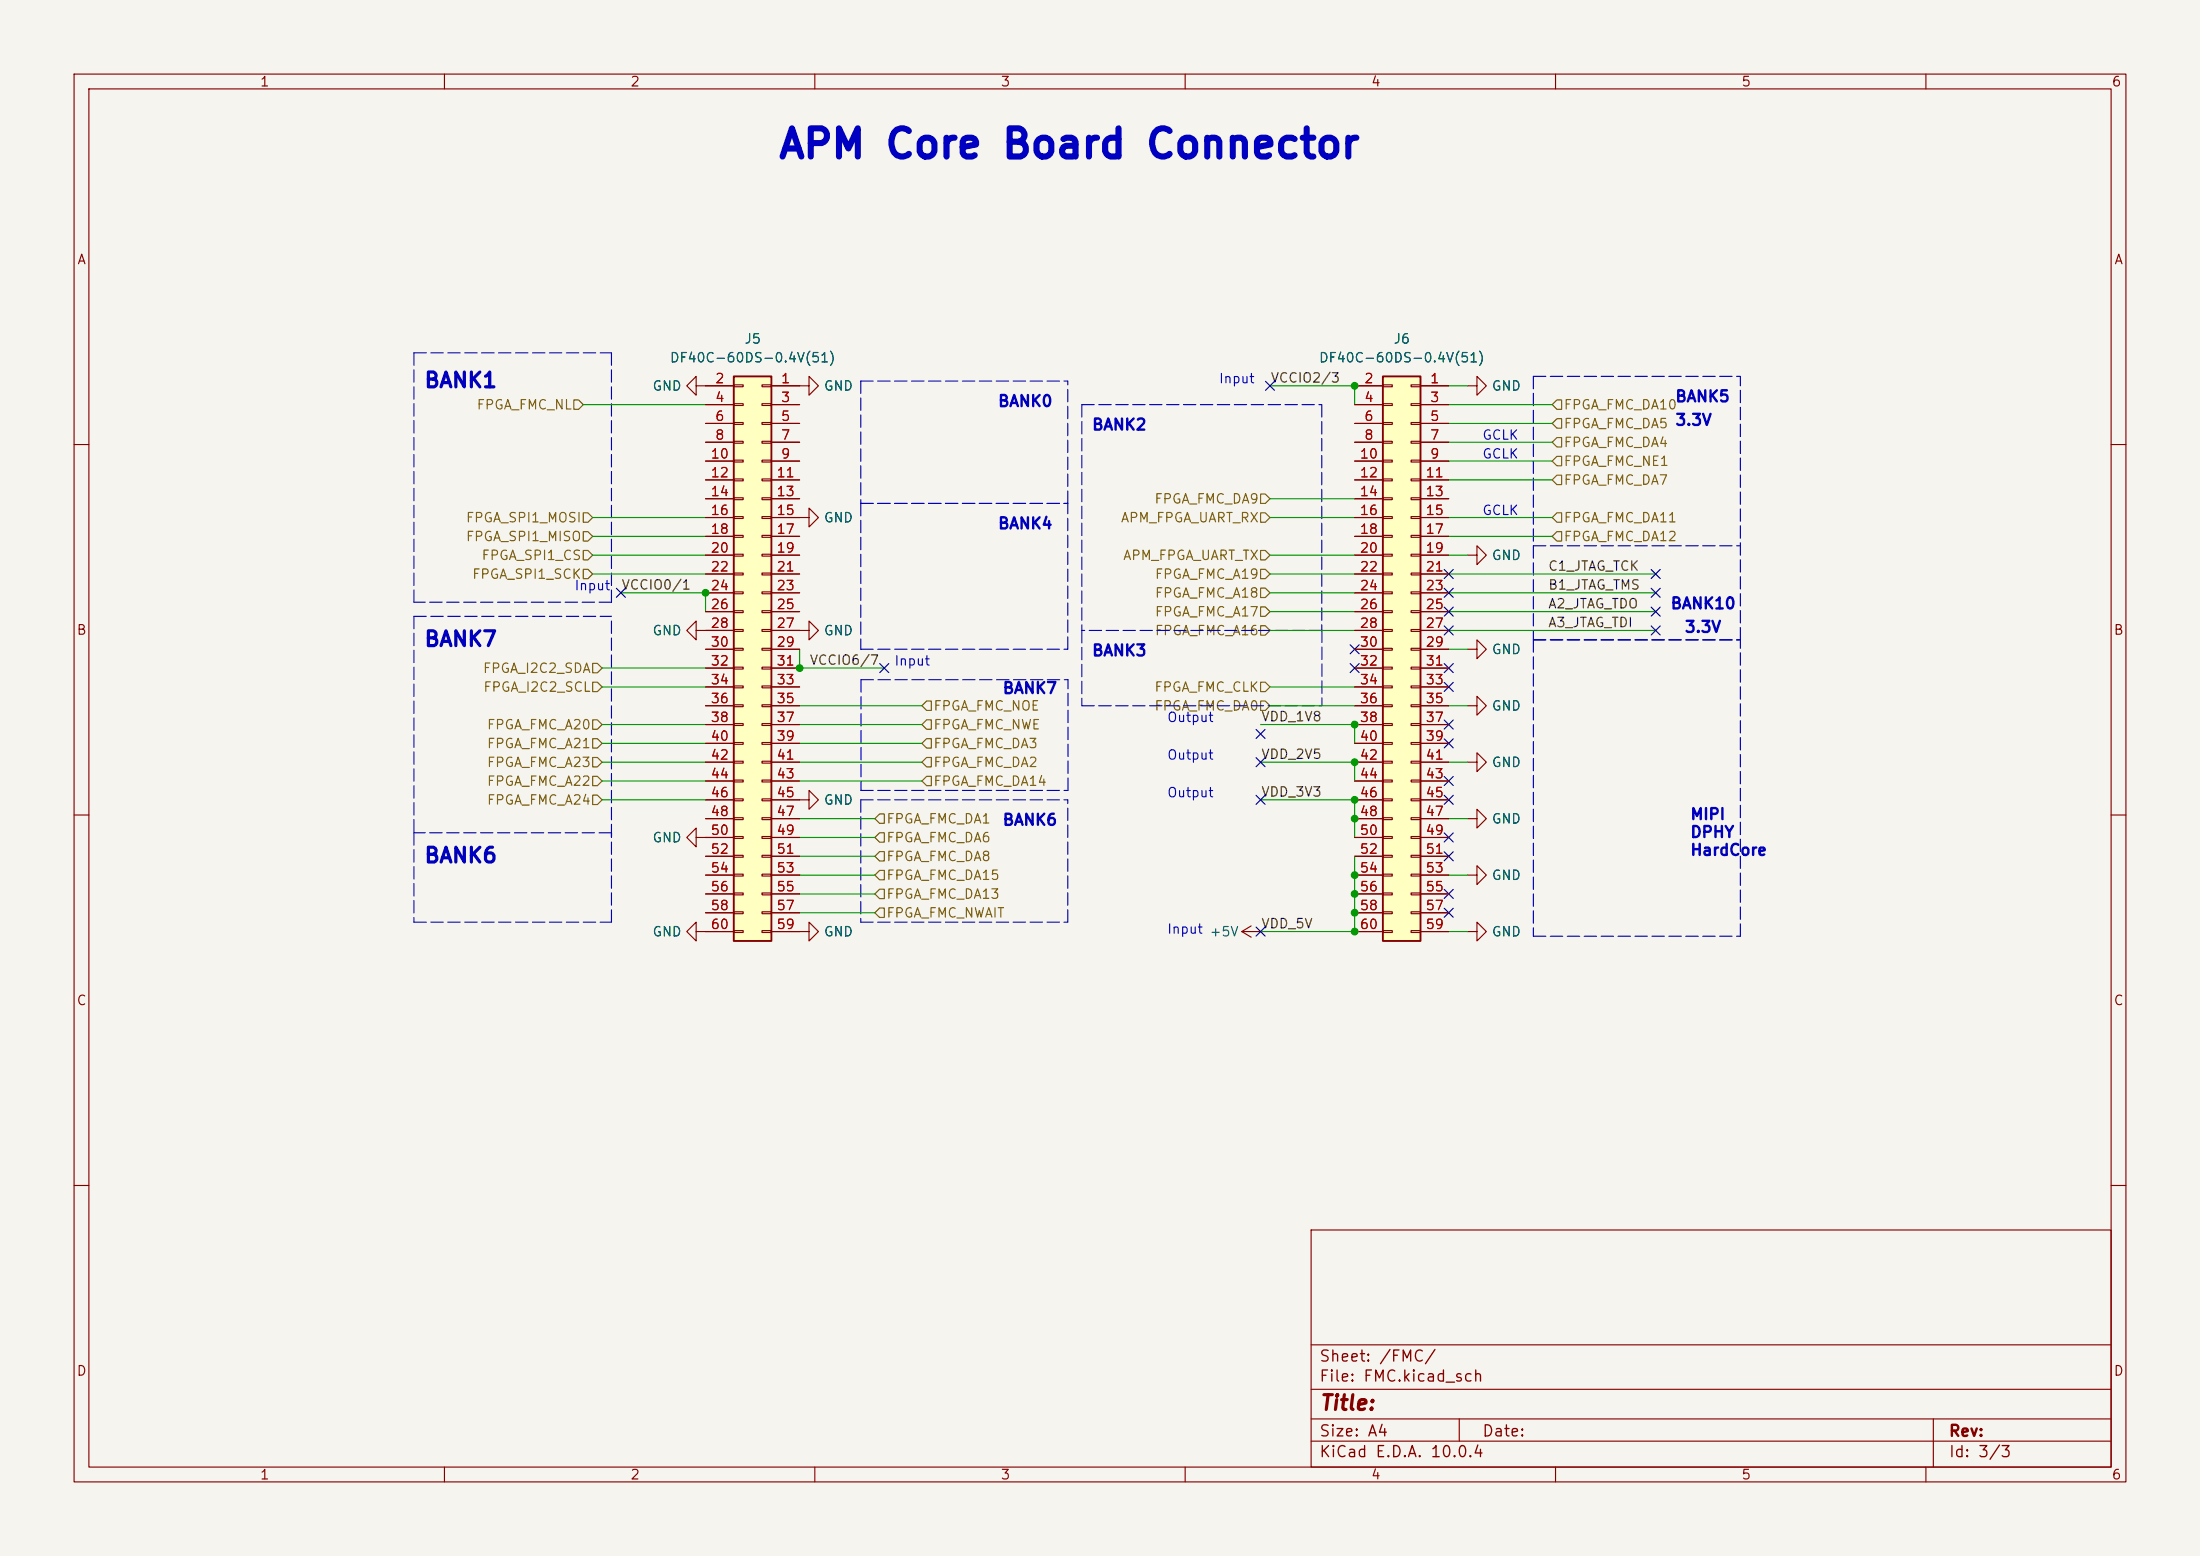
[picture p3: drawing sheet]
<svg xmlns="http://www.w3.org/2000/svg" width="297mm" height="210mm" viewBox="0 0 297 210" stroke-linecap="round" stroke-linejoin="round" font-family="sans-serif">
<path d="M0 0h297v210h-297z" fill="#f5f4ef" stroke="#f5f4ef" stroke-width=".14"/>
<g fill="none" stroke="#840000" stroke-width=".15">
<path d="M10 10h277v190h-277zM12 12h273v186h-273zM60 10v2M110 10v2M160 10v2M210 10v2M260 10v2M10 60h2M285 60h2M10 110h2M94 113v-1.2l-1.3 1.2 1.3 1.3v-1.3h1.2M107.9 108h1.3v-1.3l1.3 1.3-1.3 1.2v-1.2"/>
<path d="M285 110h2M10 160h2M177 166h108v32h-108zM285 160h2M60 198v2M110 198v2M160 198v2M177 194.5h108M177 191.5h108M177 187.5h108M177 181.5h108M197 191.5v3"/>
<path d="M210 198v2M260 198v2M261 191.5v6.5"/>
</g>
<path d="M186.7 50.8h5.1v76.2h-5.1z" fill="#ffffc2"/>
<path d="M186.7 50.8h5.1v76.2h-5.1z" fill="none" stroke="#840000" stroke-width=".25"/>
<g fill="none" stroke="#840000" stroke-width=".15">
<path d="M182.9 52.1h3.8M182.9 54.6h3.8M182.9 57.2h3.8M182.9 59.7h3.8M186.7 51.9h1.3v.3h-1.3zM186.7 54.5h1.3v.2h-1.3zM186.7 57h1.3v.3h-1.3zM186.7 59.6h1.3v.2h-1.3zM190.5 51.9h1.3v.3h-1.3zM190.5 54.5h1.3v.2h-1.3zM190.5 57h1.3v.3h-1.3zM190.5 59.6h1.3v.2h-1.3z"/>
<path d="M191.8 52.1h3.8M191.8 54.6h3.8M191.8 57.2h3.8M191.8 59.7h3.8M198.1 52.1h1.3v-1.3l1.3 1.3-1.3 1.2v-1.2M107.9 69.9h1.3v-1.3l1.3 1.3-1.3 1.2v-1.2M182.9 62.2h3.8M182.9 64.8h3.8M182.9 67.3h3.8M182.9 69.9h3.8M182.9 72.4h3.8M182.9 74.9h3.8"/>
<path d="M182.9 77.5h3.8M186.7 62.1h1.3v.3h-1.3zM186.7 64.6h1.3v.3h-1.3zM186.7 67.2h1.3v.2h-1.3zM186.7 69.7h1.3v.3h-1.3zM186.7 72.3h1.3v.2h-1.3zM186.7 74.8h1.3v.3h-1.3zM186.7 77.3h1.3v.3h-1.3zM186.7 79.9h1.3v.2h-1.3zM190.5 62.1h1.3v.3h-1.3zM190.5 64.6h1.3v.3h-1.3zM190.5 67.2h1.3v.2h-1.3z"/>
<path d="M190.5 69.7h1.3v.3h-1.3zM190.5 72.3h1.3v.2h-1.3zM190.5 74.8h1.3v.3h-1.3zM190.5 77.3h1.3v.3h-1.3zM190.5 79.9h1.3v.2h-1.3zM191.8 62.2h3.8M191.8 64.8h3.8M191.8 67.3h3.8M191.8 69.9h3.8M191.8 72.4h3.8M191.8 74.9h3.8M191.8 77.5h3.8"/>
<path d="M198.1 74.9h1.3v-1.2l1.3 1.2-1.3 1.3v-1.3M182.9 80h3.8M182.9 82.6h3.8M182.9 85.1h3.8M182.9 87.6h3.8M182.9 90.2h3.8M182.9 92.7h3.8M182.9 95.3h3.8M182.9 97.8h3.8M186.7 82.4h1.3v.3h-1.3zM186.7 85h1.3v.2h-1.3zM186.7 87.5h1.3v.3h-1.3z"/>
<path d="M186.7 90h1.3v.3h-1.3zM186.7 92.6h1.3v.2h-1.3zM186.7 95.1h1.3v.3h-1.3zM186.7 97.7h1.3v.2h-1.3zM190.5 82.4h1.3v.3h-1.3zM190.5 85h1.3v.2h-1.3zM190.5 87.5h1.3v.3h-1.3zM190.5 90h1.3v.3h-1.3zM190.5 92.6h1.3v.2h-1.3zM190.5 95.1h1.3v.3h-1.3zM190.5 97.7h1.3v.2h-1.3zM191.8 80h3.8"/>
<path d="M191.8 82.6h3.8M191.8 85.1h3.8M191.8 87.6h3.8M191.8 90.2h3.8M191.8 92.7h3.8M191.8 95.3h3.8M191.8 97.8h3.8M182.9 100.3h3.8M182.9 102.9h3.8M182.9 105.4h3.8M182.9 108h3.8M182.9 110.5h3.8"/>
<path d="M182.9 113h3.8M182.9 115.6h3.8M182.9 118.1h3.8M186.7 100.2h1.3v.3h-1.3zM186.7 102.7h1.3v.3h-1.3zM186.7 105.3h1.3v.2h-1.3zM186.7 107.8h1.3v.3h-1.3zM186.7 110.4h1.3v.2h-1.3zM186.7 112.9h1.3v.3h-1.3zM186.7 115.4h1.3v.3h-1.3zM186.7 118h1.3v.2h-1.3zM190.5 100.2h1.3v.3h-1.3z"/>
<path d="M190.5 102.7h1.3v.3h-1.3zM190.5 105.3h1.3v.2h-1.3zM190.5 107.8h1.3v.3h-1.3zM190.5 110.4h1.3v.2h-1.3zM190.5 112.9h1.3v.3h-1.3zM190.5 115.4h1.3v.3h-1.3zM190.5 118h1.3v.2h-1.3zM191.8 100.3h3.8M191.8 102.9h3.8M191.8 105.4h3.8M191.8 108h3.8M191.8 110.5h3.8"/>
<path d="M191.8 113h3.8M191.8 115.6h3.8M191.8 118.1h3.8M167.6 125.7h2.6M167.6 125.7l1.3 .8M168.9 125l-1.3 .7M182.9 120.7h3.8M182.9 123.2h3.8M182.9 125.7h3.8M186.7 120.5h1.3v.3h-1.3zM186.7 123.1h1.3v.2h-1.3zM186.7 125.6h1.3v.3h-1.3z"/>
<path d="M190.5 120.5h1.3v.3h-1.3zM190.5 123.1h1.3v.2h-1.3zM190.5 125.6h1.3v.3h-1.3zM191.8 120.7h3.8M191.8 123.2h3.8M191.8 125.7h3.8"/>
</g>
<path d="M99.1 50.8h5v76.2h-5z" fill="#ffffc2"/>
<path d="M99.1 50.8h5v76.2h-5z" fill="none" stroke="#840000" stroke-width=".25"/>
<g fill="none" stroke="#840000" stroke-width=".15">
<path d="M94 52.1v-1.3l-1.3 1.3 1.3 1.2v-1.2h5.1M95.2 54.6h3.9M95.2 57.2h3.9M95.2 59.7h3.9M99.1 51.9h1.2v.3h-1.2zM99.1 54.5h1.2v.2h-1.2zM99.1 57h1.2v.3h-1.2zM99.1 59.6h1.2v.2h-1.2zM102.9 51.9h1.2v.3h-1.2zM102.9 54.5h1.2v.2h-1.2zM102.9 57h1.2v.3h-1.2zM102.9 59.6h1.2v.2h-1.2z"/>
<path d="M104.1 52.1h5.1v-1.3l1.3 1.3-1.3 1.2v-1.2M104.1 54.6h3.8M104.1 57.2h3.8M104.1 59.7h3.8M182.9 52.1h3.8M182.9 54.6h3.8M182.9 57.2h3.8M182.9 59.7h3.8M191.8 52.1h3.8M191.8 54.6h3.8M191.8 57.2h3.8M191.8 59.7h3.8"/>
<path d="M95.2 62.2h3.9M95.2 64.8h3.9M95.2 67.3h3.9M95.2 69.9h3.9M95.2 72.4h3.9M95.2 74.9h3.9M95.2 77.5h3.9M99.1 62.1h1.2v.3h-1.2zM99.1 64.6h1.2v.3h-1.2zM99.1 67.2h1.2v.2h-1.2zM99.1 69.7h1.2v.3h-1.2zM99.1 72.3h1.2v.2h-1.2z"/>
<path d="M99.1 74.8h1.2v.3h-1.2zM99.1 77.3h1.2v.3h-1.2zM99.1 79.9h1.2v.2h-1.2zM102.9 62.1h1.2v.3h-1.2zM102.9 64.6h1.2v.3h-1.2zM102.9 67.2h1.2v.2h-1.2zM102.9 69.7h1.2v.3h-1.2zM102.9 72.3h1.2v.2h-1.2zM102.9 74.8h1.2v.3h-1.2zM102.9 77.3h1.2v.3h-1.2zM102.9 79.9h1.2v.2h-1.2zM104.1 62.2h3.8"/>
<path d="M104.1 64.8h3.8M104.1 67.3h3.8M104.1 69.9h3.8M104.1 72.4h3.8M104.1 74.9h3.8M104.1 77.5h3.8M182.9 62.2h3.8M182.9 64.8h3.8M182.9 67.3h3.8M182.9 69.9h3.8M182.9 72.4h3.8M182.9 74.9h3.8"/>
<path d="M182.9 77.5h3.8M191.8 62.2h3.8M191.8 64.8h3.8M191.8 67.3h3.8M191.8 69.9h3.8M191.8 72.4h3.8M191.8 74.9h3.8M191.8 77.5h3.8M94 85.1v-1.3l-1.3 1.3 1.3 1.3v-1.3h5.1M95.2 80h3.9M95.2 82.6h3.9M95.2 87.6h3.9"/>
<path d="M95.2 90.2h3.9M95.2 92.7h3.9M95.2 95.3h3.9M95.2 97.8h3.9M99.1 82.4h1.2v.3h-1.2zM99.1 85h1.2v.2h-1.2zM99.1 87.5h1.2v.3h-1.2zM99.1 90h1.2v.3h-1.2zM99.1 92.6h1.2v.2h-1.2zM99.1 95.1h1.2v.3h-1.2zM99.1 97.7h1.2v.2h-1.2zM102.9 82.4h1.2v.3h-1.2z"/>
<path d="M102.9 85h1.2v.2h-1.2zM102.9 87.5h1.2v.3h-1.2zM102.9 90h1.2v.3h-1.2zM102.9 92.6h1.2v.2h-1.2zM102.9 95.1h1.2v.3h-1.2zM102.9 97.7h1.2v.2h-1.2zM104.1 85.1h5.1v-1.3l1.3 1.3-1.3 1.3v-1.3M104.1 80h3.8M104.1 82.6h3.8M104.1 87.6h3.8M104.1 90.2h3.8M104.1 92.7h3.8"/>
<path d="M104.1 95.3h3.8M104.1 97.8h3.8M182.9 80h3.8M182.9 82.6h3.8M182.9 85.1h3.8M182.9 87.6h3.8M182.9 90.2h3.8M182.9 92.7h3.8M182.9 95.3h3.8M182.9 97.8h3.8M191.8 80h3.8M191.8 82.6h3.8"/>
<path d="M191.8 85.1h3.8M191.8 87.6h3.8M191.8 90.2h3.8M191.8 92.7h3.8M191.8 95.3h3.8M191.8 97.8h3.8M198.1 95.3h1.3v-1.3l1.3 1.3-1.3 1.2v-1.2M198.1 87.6h1.3v-1.2l1.3 1.2-1.3 1.3v-1.3M95.2 100.3h3.9M95.2 102.9h3.9M95.2 105.4h3.9M95.2 108h3.9"/>
<path d="M95.2 110.5h3.9M95.2 113h3.9M95.2 115.6h3.9M95.2 118.1h3.9M99.1 100.2h1.2v.3h-1.2zM99.1 102.7h1.2v.3h-1.2zM99.1 105.3h1.2v.2h-1.2zM99.1 107.8h1.2v.3h-1.2zM99.1 110.4h1.2v.2h-1.2zM99.1 112.9h1.2v.3h-1.2zM99.1 115.4h1.2v.3h-1.2zM99.1 118h1.2v.2h-1.2z"/>
<path d="M102.9 100.2h1.2v.3h-1.2zM102.9 102.7h1.2v.3h-1.2zM102.9 105.3h1.2v.2h-1.2zM102.9 107.8h1.2v.3h-1.2zM102.9 110.4h1.2v.2h-1.2zM102.9 112.9h1.2v.3h-1.2zM102.9 115.4h1.2v.3h-1.2zM102.9 118h1.2v.2h-1.2zM104.1 100.3h3.8M104.1 102.9h3.8M104.1 105.4h3.8M104.1 108h3.8"/>
<path d="M104.1 110.5h3.8M104.1 113h3.8M104.1 115.6h3.8M104.1 118.1h3.8M182.9 100.3h3.8M182.9 102.9h3.8M182.9 105.4h3.8M182.9 108h3.8M182.9 110.5h3.8M182.9 113h3.8M182.9 115.6h3.8M182.9 118.1h3.8"/>
<path d="M191.8 100.3h3.8M191.8 102.9h3.8M191.8 105.4h3.8M191.8 108h3.8M191.8 110.5h3.8M191.8 113h3.8M191.8 115.6h3.8M191.8 118.1h3.8M198.1 110.5h1.3v-1.3l1.3 1.3-1.3 1.3v-1.3M198.1 102.9h1.3v-1.3l1.3 1.3-1.3 1.2v-1.2M198.1 118.1h1.3v-1.3l1.3 1.3-1.3 1.3v-1.3M94 125.7v-1.2l-1.3 1.2 1.3 1.3v-1.3h5.1"/>
<path d="M95.2 120.7h3.9M95.2 123.2h3.9M99.1 120.5h1.2v.3h-1.2zM99.1 123.1h1.2v.2h-1.2zM99.1 125.6h1.2v.3h-1.2zM102.9 120.5h1.2v.3h-1.2zM102.9 123.1h1.2v.2h-1.2zM102.9 125.6h1.2v.3h-1.2zM104.1 125.7h5.1v-1.2l1.3 1.2-1.3 1.3v-1.3M104.1 120.7h3.8M104.1 123.2h3.8M182.9 120.7h3.8"/>
<path d="M182.9 123.2h3.8M182.9 125.7h3.8M191.8 120.7h3.8M191.8 123.2h3.8M191.8 125.7h3.8M198.1 125.7h1.3v-1.2l1.3 1.2-1.3 1.3v-1.3"/>
</g>
<g fill="none" stroke="#725600" stroke-width=".15">
<path d="M77.5 54h.6l.6 .6-.6 .6h-.6zM209.5 57.2l.7-.7h.6v1.3h-.6zM209.5 59.7l.7-.6h.6v1.2h-.6zM210.2 54h.6v1.2h-.6l-.7-.6zM78.7 71.8h.7l.6 .6-.6 .6h-.7zM78.7 69.2h.7l.6 .7-.6 .6h-.7zM78.7 74.3h.7l.6 .6-.6 .7h-.7zM78.7 76.8h.7l.6 .7-.6 .6h-.7zM170.2 76.8h.6l.6 .7-.6 .6h-.6zM170.2 69.2h.6l.6 .7-.6 .6h-.6zM170.2 74.3h.6l.6 .6-.6 .7h-.6zM170.2 66.7h.6l.6 .6-.6 .6h-.6z"/>
<path d="M170.2 79.4h.6l.6 .6-.6 .6h-.6zM209.5 69.9l.7-.7h.6v1.3h-.6zM210.2 64.1h.6v1.3h-.6l-.7-.6zM210.2 61.6h.6v1.3h-.6l-.7-.7zM210.2 71.8h.6v1.2h-.6l-.7-.6zM80 89.5h.6l.7 .7-.7 .6h-.6zM80 97.2h.6l.7 .6-.7 .6h-.6zM80 99.7h.6l.7 .6-.7 .7h-.6zM80 92.1h.6l.7 .6-.7 .6h-.6zM125.1 99.7h.6v1.3h-.6l-.6-.7zM125.1 94.6h.6v1.3h-.6l-.6-.6zM125.1 97.2h.6v1.2h-.6l-.6-.6z"/>
<path d="M170.2 81.9h.6l.6 .7-.6 .6h-.6zM170.2 94.6h.6l.6 .7-.6 .6h-.6zM170.2 92.1h.6l.6 .6-.6 .6h-.6zM170.2 84.5h.6l.6 .6-.6 .6h-.6zM80 102.2h.6l.7 .7-.7 .6h-.6zM80 107.3h.6l.7 .7-.7 .6h-.6zM80 104.8h.6l.7 .6-.7 .6h-.6zM118.1 113l.6-.6h.7v1.3h-.7zM118.7 109.9h.7v1.2h-.7l-.6-.6zM118.7 117.5h.7v1.2h-.7l-.6-.6zM118.7 114.9h.7v1.3h-.7l-.6-.6zM125.1 104.8h.6v1.2h-.6l-.6-.6z"/>
<path d="M125.1 102.2h.6v1.3h-.6l-.6-.6zM118.1 123.2l.6-.6h.7v1.2h-.7zM118.7 120h.7v1.3h-.7l-.6-.6z"/>
</g>
<g fill="none" stroke="#0000c2" stroke-width=".15" stroke-dasharray="1.7 .6">
<path d="M55.9 47.6v33.7M55.9 47.6h26.6M82.5 47.6v33.7M116.2 51.4v16.5M116.2 51.4h27.9M146 54.6h32.4M146 54.6v30.5M178.4 54.6v30.5M207 50.8v35.6M207 50.8h27.9M116.2 67.9h27.9M116.2 67.9v19.7"/>
<path d="M144.1 67.9v-16.5M207 73.7h27.9M55.9 83.2h26.6M55.9 83.2v29.2M82.5 83.8v29.2M82.5 81.3h-26.6M116.2 87.6h27.9M116.2 91.7h28M116.2 91.7v15M144.1 87.6v-19.7M146 85.1v10.2M146 95.3h32.4"/>
<path d="M178.4 85.1h-32.4M178.5 85v10.2M207 86.4v40M207 86.4h27.9M234.9 86.4v-35.6M55.9 112.4v12.1M82.5 112.4h-26.6M116.2 108h27.9M116.2 106.7h27.9M116.2 108v16.5M144.2 106.7v-15M55.9 124.5h26.6"/>
<path d="M82.5 124.5v-12.1M116.2 124.5h27.9M144.1 124.5v-16.5M207 126.4h27.9M234.9 126.4v-40"/>
</g>
<g fill="none" stroke="#009600" stroke-width=".15">
<path d="M78.7 54.6h16.5M171.4 52.1h11.5v2.5M195.6 52.1h2.5M195.6 59.7h13.9M195.6 54.6h13.9M195.6 57.2h13.9M80 74.9h15.2M80 69.9h15.2M80 77.5h15.2M80 72.4h15.2M171.4 74.9h11.5M171.4 69.9h11.5"/>
<path d="M171.4 67.3h11.5M171.4 77.5h11.5M195.6 74.9h2.5M195.6 69.9h13.9M195.6 77.5h27.9M195.6 64.8h13.9M195.6 72.4h13.9M195.6 62.2h13.9M81.3 97.8h13.9M81.3 90.2h13.9M81.3 92.7h13.9M83.8 80h11.4v2.6"/>
<path d="M107.9 97.8h16.6M107.9 95.3h16.6M107.9 87.6v2.6h11.5M170.2 97.8h12.7v2.5M171.4 80h11.5M171.4 95.3h11.5M171.4 82.6h11.5M171.4 85.1h11.5M171.4 92.7h11.5M195.6 80h27.9M195.6 95.3h2.5M195.6 87.6h2.5"/>
<path d="M195.6 82.6h27.9M195.6 85.1h27.9M81.3 102.9h13.9M81.3 105.4h13.9M81.3 100.3h13.9M81.3 108h13.9M107.9 115.6h10.2M107.9 102.9h16.6M107.9 110.5h10.2M107.9 105.4h16.6M107.9 113h10.2M107.9 100.3h16.6"/>
<path d="M107.9 118.1h10.2M170.2 102.9h12.7v2.5M170.2 108h12.7v5M182.9 115.6v10.1h-12.7M195.6 102.9h2.5M195.6 110.5h2.5M195.6 118.1h2.5M107.9 123.2h10.2M107.9 120.7h10.2M195.6 125.7h2.5"/>
</g>
<g fill="none" stroke="#000084" stroke-width=".15">
<path d="M170.8 51.5l1.3 1.2M172.1 51.5l-1.3 1.2M83.2 79.4l1.2 1.2M84.4 79.4l-1.2 1.2M195 79.4l1.2 1.2M195 76.9l1.2 1.2M196.2 79.4l-1.2 1.2M196.2 76.9l-1.2 1.2M222.9 79.4l1.2 1.2M222.9 76.9l1.2 1.2M224.1 79.4l-1.2 1.2M224.1 76.9l-1.2 1.2"/>
<path d="M118.8 89.6l1.2 1.2M120 89.6l-1.2 1.2M169.6 98.5l1.2 1.2M170.8 98.5l-1.2 1.2M182.3 89.6l1.2 1.2M182.3 87l1.2 1.2M183.5 89.6l-1.2 1.2M183.5 87l-1.2 1.2M195 81.9l1.2 1.3M195 97.2l1.2 1.2M195 99.7l1.2 1.2M195 84.5l1.2 1.2"/>
<path d="M195 89.6l1.2 1.2M195 92.1l1.2 1.2M196.2 81.9l-1.2 1.3M196.2 97.2l-1.2 1.2M196.2 99.7l-1.2 1.2M196.2 84.5l-1.2 1.2M196.2 89.6l-1.2 1.2M196.2 92.1l-1.2 1.2M222.9 81.9l1.2 1.3M222.9 84.5l1.2 1.2M224.1 81.9l-1.2 1.3M224.1 84.5l-1.2 1.2"/>
<path d="M169.6 102.3l1.2 1.2M169.6 107.3l1.2 1.3M170.8 102.3l-1.2 1.2M170.8 107.3l-1.2 1.3M195 115l1.2 1.2M195 107.3l1.2 1.3M195 104.8l1.2 1.2M195 112.4l1.2 1.2M196.2 107.3l-1.2 1.3M196.2 112.4l-1.2 1.2M196.2 115l-1.2 1.2M196.2 104.8l-1.2 1.2"/>
<path d="M169.6 125.1l1.2 1.2M170.8 125.1l-1.2 1.2M195 120l1.2 1.3M195 122.6l1.2 1.2M196.2 120l-1.2 1.3M196.2 122.6l-1.2 1.2"/>
</g>
<g fill="#009600" stroke="#009600" stroke-width=".14">
<circle cx="182.9" cy="52.1" r=".46"/>
<circle cx="182.9" cy="110.5" r=".46"/>
<circle cx="182.9" cy="97.8" r=".46"/>
<circle cx="182.9" cy="102.9" r=".46"/>
<circle cx="182.9" cy="118.1" r=".46"/>
<circle cx="182.9" cy="108" r=".46"/>
<circle cx="182.9" cy="123.2" r=".46"/>
<circle cx="182.9" cy="125.7" r=".46"/>
<circle cx="182.9" cy="120.7" r=".46"/>
<circle cx="95.2" cy="80" r=".46"/>
<circle cx="107.9" cy="90.2" r=".46"/>
</g>
<text font-size="3.8" fill="#0000c2" x="104.9" y="22.3">APM Core Board Connector</text>
<g font-size="2" fill="#0000c2">
<text x="57.1" y="52.8">BANK1</text>
<text x="57.1" y="87.7">BANK7</text>
<text x="57.1" y="117">BANK6</text>
</g>
<text font-size="2" fill="#840000" x="178" y="190.8">Title:</text>
<g font-size="1.5" fill="#0000c2">
<text x="134.6" y="55.3">BANK0</text>
<text x="147.3" y="58.4">BANK2</text>
<text x="226.1" y="57.8">3.3V</text>
<text x="226.1" y="54.6">BANK5</text>
<text x="134.6" y="71.8">BANK4</text>
<text x="225.4" y="82.6">BANK10</text>
<text x="147.3" y="88.9">BANK3</text>
<text x="227.3" y="85.7">3.3V</text>
<text x="135.3" y="94">BANK7</text>
<text x="135.3" y="111.8">BANK6</text>
<text x="228.1" y="111">MIPI</text>
<text x="228.1" y="113.4">DPHY</text>
<text x="228.1" y="115.8">HardCore</text>
</g>
<g font-size="1.5" fill="#840000">
<text x="178" y="184.2">Sheet: /FMC/</text>
<text x="178" y="186.9">File: FMC.kicad_sch</text>
<text x="178" y="197.1">KiCad E.D.A. 10.0.4</text>
<text x="178" y="194.3">Size: A4</text>
<text x="200" y="194.3">Date:</text>
<text x="263" y="194.3">Rev:</text>
<text x="263" y="197.1">Id: 3/3</text>
</g>
<g font-size="1.3" fill="#840000">
<text x="35" y="12">1</text>
<text x="85" y="12">2</text>
<text x="135" y="12">3</text>
<text x="185" y="12">4</text>
<text x="235" y="12">5</text>
<text x="285" y="12">6</text>
<text x="10.3" y="36">A</text>
<text x="285.3" y="36">A</text>
<text x="10.3" y="86">B</text>
<text x="285.3" y="86">B</text>
<text x="10.3" y="136">C</text>
<text x="285.3" y="136">C</text>
<text x="10.3" y="186">D</text>
<text x="285.3" y="186">D</text>
<text x="35" y="200">1</text>
<text x="85" y="200">2</text>
<text x="135" y="200">3</text>
<text x="185" y="200">4</text>
<text x="235" y="200">5</text>
<text x="285" y="200">6</text>
</g>
<g font-size="1.3" fill="#006464">
<text x="100.4" y="46.7">J5</text>
<text x="188" y="46.7">J6</text>
<text x="88" y="53">GND</text>
<text x="90.3" y="49.2">DF40C-60DS-0.4V(51)</text>
<text x="111.1" y="53">GND</text>
<text x="178" y="49.2">DF40C-60DS-0.4V(51)</text>
<text x="201.3" y="53">GND</text>
<text x="111.1" y="70.8">GND</text>
<text x="201.3" y="75.9">GND</text>
<text x="88" y="86.1">GND</text>
<text x="111.1" y="86.1">GND</text>
<text x="201.3" y="88.6">GND</text>
<text x="201.3" y="96.2">GND</text>
<text x="201.3" y="103.8">GND</text>
<text x="111.1" y="108.9">GND</text>
<text x="201.3" y="111.5">GND</text>
<text x="88" y="114">GND</text>
<text x="201.3" y="119.1">GND</text>
<text x="88" y="126.7">GND</text>
<text x="111.1" y="126.7">GND</text>
<text x="163.2" y="126.7">+5V</text>
<text x="201.3" y="126.7">GND</text>
</g>
<g font-size="1.3" fill="#a90000">
<text x="96.4" y="52">2</text>
<text x="105.3" y="52">1</text>
<text x="184.1" y="52">2</text>
<text x="193" y="52">1</text>
<text x="96.4" y="54.6">4</text>
<text x="96.4" y="57.1">6</text>
<text x="96.4" y="59.7">8</text>
<text x="105.3" y="54.6">3</text>
<text x="105.3" y="57.1">5</text>
<text x="105.3" y="59.7">7</text>
<text x="184.1" y="54.6">4</text>
<text x="184.1" y="57.1">6</text>
<text x="184.1" y="59.7">8</text>
<text x="193" y="54.6">3</text>
<text x="193" y="57.1">5</text>
<text x="193" y="59.7">7</text>
<text x="95.8" y="62.2">10</text>
<text x="95.8" y="64.7">12</text>
<text x="104.7" y="64.7">11</text>
<text x="105.3" y="62.2">9</text>
<text x="183.5" y="62.2">10</text>
<text x="183.5" y="64.7">12</text>
<text x="192.4" y="64.7">11</text>
<text x="193" y="62.2">9</text>
<text x="95.8" y="67.3">14</text>
<text x="95.8" y="69.8">16</text>
<text x="104.7" y="67.3">13</text>
<text x="104.7" y="69.8">15</text>
<text x="183.5" y="67.3">14</text>
<text x="183.5" y="69.8">16</text>
<text x="192.4" y="67.3">13</text>
<text x="192.4" y="69.8">15</text>
<text x="95.8" y="72.4">18</text>
<text x="95.8" y="74.9">20</text>
<text x="95.8" y="77.4">22</text>
<text x="104.7" y="72.4">17</text>
<text x="104.7" y="74.9">19</text>
<text x="104.7" y="77.4">21</text>
<text x="183.5" y="72.4">18</text>
<text x="183.5" y="74.9">20</text>
<text x="183.5" y="77.4">22</text>
<text x="192.4" y="72.4">17</text>
<text x="192.4" y="74.9">19</text>
<text x="192.4" y="77.4">21</text>
<text x="95.8" y="80">24</text>
<text x="95.8" y="82.5">26</text>
<text x="104.7" y="80">23</text>
<text x="104.7" y="82.5">25</text>
<text x="183.5" y="80">24</text>
<text x="183.5" y="82.5">26</text>
<text x="192.4" y="80">23</text>
<text x="192.4" y="82.5">25</text>
<text x="95.8" y="85.1">28</text>
<text x="95.8" y="87.6">30</text>
<text x="104.7" y="85.1">27</text>
<text x="104.7" y="87.6">29</text>
<text x="183.5" y="85.1">28</text>
<text x="183.5" y="87.6">30</text>
<text x="192.4" y="85.1">27</text>
<text x="192.4" y="87.6">29</text>
<text x="95.8" y="90.1">32</text>
<text x="95.8" y="92.7">34</text>
<text x="95.8" y="95.2">36</text>
<text x="104.7" y="90.1">31</text>
<text x="104.7" y="92.7">33</text>
<text x="104.7" y="95.2">35</text>
<text x="183.5" y="90.1">32</text>
<text x="183.5" y="92.7">34</text>
<text x="183.5" y="95.2">36</text>
<text x="192.4" y="90.1">31</text>
<text x="192.4" y="92.7">33</text>
<text x="192.4" y="95.2">35</text>
<text x="95.8" y="97.8">38</text>
<text x="95.8" y="100.3">40</text>
<text x="104.7" y="97.8">37</text>
<text x="104.7" y="100.3">39</text>
<text x="183.5" y="97.8">38</text>
<text x="183.5" y="100.3">40</text>
<text x="192.4" y="97.8">37</text>
<text x="192.4" y="100.3">39</text>
<text x="95.8" y="102.8">42</text>
<text x="95.8" y="105.4">44</text>
<text x="95.8" y="107.9">46</text>
<text x="104.7" y="102.8">41</text>
<text x="104.7" y="105.4">43</text>
<text x="104.7" y="107.9">45</text>
<text x="183.5" y="102.8">42</text>
<text x="183.5" y="105.4">44</text>
<text x="183.5" y="107.9">46</text>
<text x="192.4" y="102.8">41</text>
<text x="192.4" y="105.4">43</text>
<text x="192.4" y="107.9">45</text>
<text x="95.8" y="110.5">48</text>
<text x="95.8" y="113">50</text>
<text x="104.7" y="110.5">47</text>
<text x="104.7" y="113">49</text>
<text x="183.5" y="110.5">48</text>
<text x="183.5" y="113">50</text>
<text x="192.4" y="110.5">47</text>
<text x="192.4" y="113">49</text>
<text x="95.8" y="115.5">52</text>
<text x="95.8" y="118.1">54</text>
<text x="104.7" y="115.5">51</text>
<text x="104.7" y="118.1">53</text>
<text x="183.5" y="115.5">52</text>
<text x="183.5" y="118.1">54</text>
<text x="192.4" y="115.5">51</text>
<text x="192.4" y="118.1">53</text>
<text x="95.8" y="120.6">56</text>
<text x="95.8" y="123.2">58</text>
<text x="95.8" y="125.7">60</text>
<text x="104.7" y="120.6">55</text>
<text x="104.7" y="123.2">57</text>
<text x="104.7" y="125.7">59</text>
<text x="183.5" y="120.6">56</text>
<text x="183.5" y="123.2">58</text>
<text x="183.5" y="125.7">60</text>
<text x="192.4" y="120.6">55</text>
<text x="192.4" y="123.2">57</text>
<text x="192.4" y="125.7">59</text>
</g>
<g font-size="1.3" fill="#0000c2">
<text x="164.5" y="52">Input</text>
<text x="200" y="59.7">GCLK</text>
<text x="200" y="62.2">GCLK</text>
<text x="200" y="69.8">GCLK</text>
<text x="77.5" y="80">Input</text>
<text x="120.6" y="90.1">Input</text>
<text x="157.5" y="97.8">Output</text>
<text x="157.5" y="107.9">Output</text>
<text x="157.5" y="102.8">Output</text>
<text x="157.5" y="126.3">Input</text>
</g>
<g font-size="1.3" fill="#0f0f0f">
<text x="171.4" y="51.9">VCCIO2/3</text>
<text x="208.9" y="77.3">C1_JTAG_TCK</text>
<text x="83.8" y="79.9">VCCIO0/1</text>
<text x="208.9" y="79.9">B1_JTAG_TMS</text>
<text x="208.9" y="82.4">A2_JTAG_TDO</text>
<text x="208.9" y="85">A3_JTAG_TDI</text>
<text x="109.2" y="90">VCCIO6/7</text>
<text x="170.2" y="97.7">VDD_1V8</text>
<text x="170.2" y="107.8">VDD_3V3</text>
<text x="170.2" y="102.7">VDD_2V5</text>
<text x="170.2" y="125.6">VDD_5V</text>
</g>
<g font-size="1.3" fill="#725600">
<text x="64.3" y="55.6">FPGA_FMC_NL</text>
<text x="211" y="58.1">FPGA_FMC_DA5</text>
<text x="211" y="55.6">FPGA_FMC_DA10</text>
<text x="211" y="65.7">FPGA_FMC_DA7</text>
<text x="211" y="63.2">FPGA_FMC_NE1</text>
<text x="211" y="60.7">FPGA_FMC_DA4</text>
<text x="62.8" y="70.8">FPGA_SPI1_MOSI</text>
<text x="151.2" y="70.8">APM_FPGA_UART_RX</text>
<text x="155.8" y="68.3">FPGA_FMC_DA9</text>
<text x="211" y="70.8">FPGA_FMC_DA11</text>
<text x="62.8" y="73.4">FPGA_SPI1_MISO</text>
<text x="64.9" y="75.9">FPGA_SPI1_CS</text>
<text x="151.5" y="75.9">APM_FPGA_UART_TX</text>
<text x="211" y="73.4">FPGA_FMC_DA12</text>
<text x="63.7" y="78.4">FPGA_SPI1_SCK</text>
<text x="155.8" y="78.4">FPGA_FMC_A19</text>
<text x="155.8" y="83.5">FPGA_FMC_A17</text>
<text x="155.8" y="81">FPGA_FMC_A18</text>
<text x="155.8" y="86.1">FPGA_FMC_A16</text>
<text x="65.1" y="91.1">FPGA_I2C2_SDA</text>
<text x="65.2" y="93.7">FPGA_I2C2_SCL</text>
<text x="155.8" y="93.7">FPGA_FMC_CLK</text>
<text x="65.6" y="98.8">FPGA_FMC_A20</text>
<text x="65.6" y="101.3">FPGA_FMC_A21</text>
<text x="125.9" y="101.3">FPGA_FMC_DA3</text>
<text x="125.9" y="96.2">FPGA_FMC_NOE</text>
<text x="125.9" y="98.8">FPGA_FMC_NWE</text>
<text x="155.8" y="96.2">FPGA_FMC_DA0</text>
<text x="65.6" y="103.8">FPGA_FMC_A23</text>
<text x="65.6" y="106.4">FPGA_FMC_A22</text>
<text x="125.9" y="106.4">FPGA_FMC_DA14</text>
<text x="125.9" y="103.8">FPGA_FMC_DA2</text>
<text x="65.6" y="108.9">FPGA_FMC_A24</text>
<text x="119.6" y="111.5">FPGA_FMC_DA1</text>
<text x="119.6" y="119.1">FPGA_FMC_DA15</text>
<text x="119.6" y="116.5">FPGA_FMC_DA8</text>
<text x="119.6" y="114">FPGA_FMC_DA6</text>
<text x="119.6" y="121.6">FPGA_FMC_DA13</text>
<text x="119.6" y="124.2">FPGA_FMC_NWAIT</text>
</g>
</svg>
